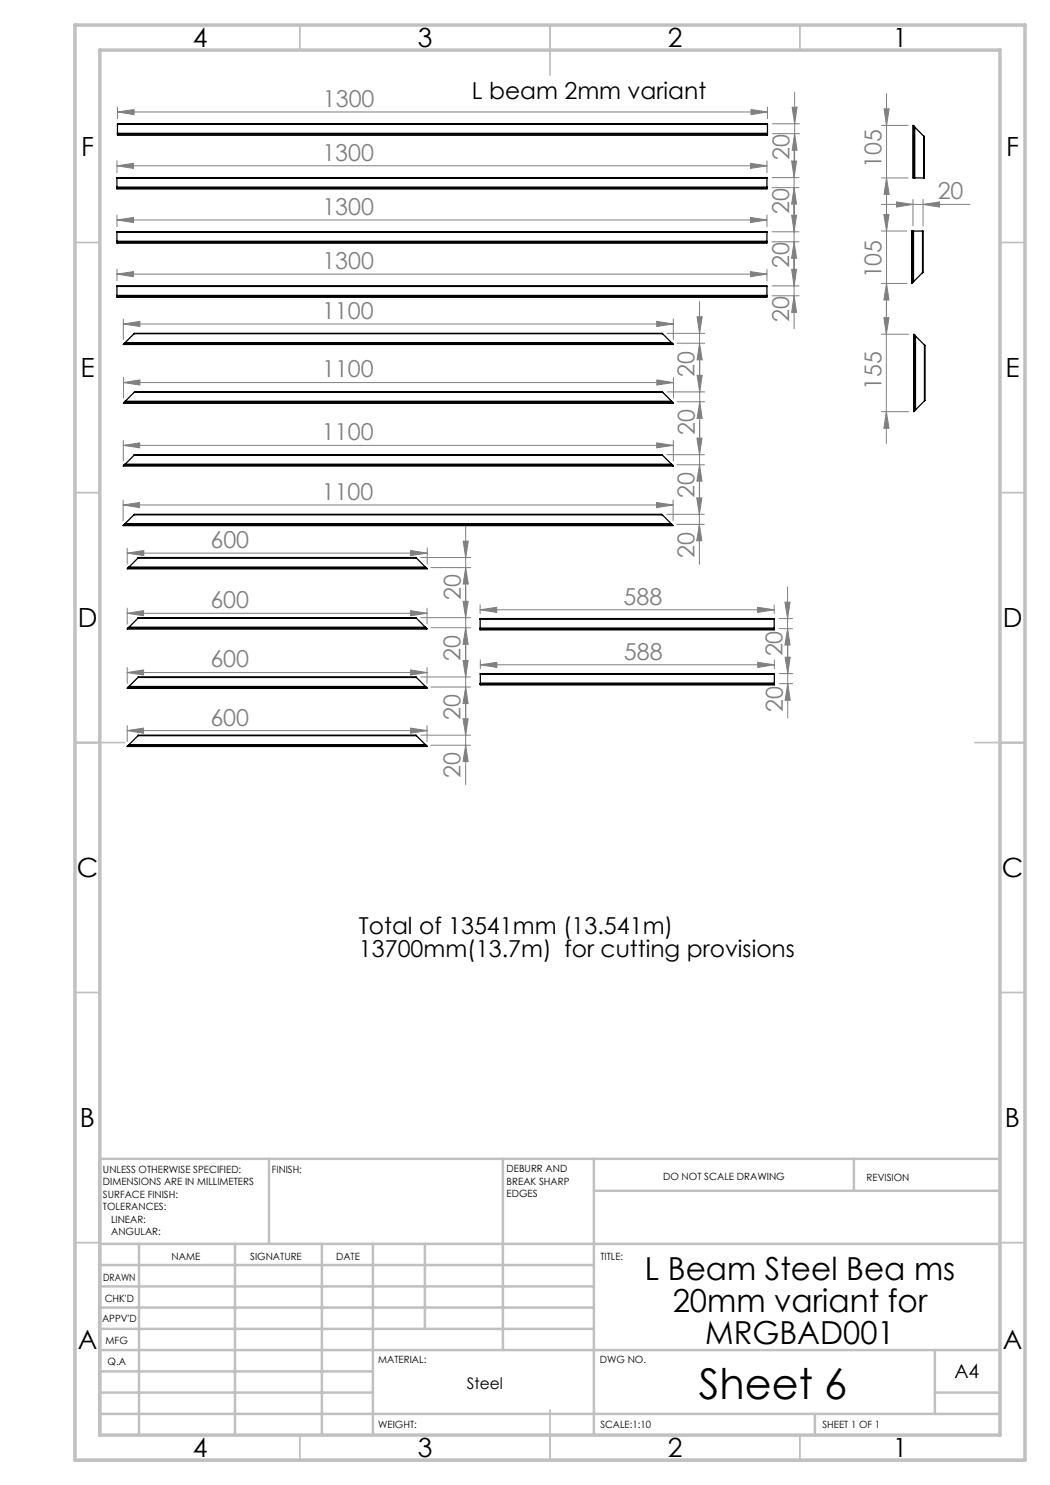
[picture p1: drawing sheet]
<svg xmlns="http://www.w3.org/2000/svg" width="210mm" height="297mm" viewBox="0 0 210 297" stroke-linecap="round" stroke-linejoin="round" font-family="sans-serif">
<g fill="none" stroke="#808080" stroke-width=".2">
<path d="M158.9 18.4v14.9M177.3 18.7v44.3M23.4 33.2l3.3-.5v1zM23.4 32.2v2.3M23.4 33.2h130M23.5 22.4l3.3-.5v1zM23.5 21.4v2.3M23.5 22.4h130M150.1 32.7l3.3 .5-3.3 .5zM150.2 21.9l3.3 .5-3.3 .5zM153.4 32.2v2.3M153.5 21.4v2.3"/>
<path d="M154.4 35.5h5.4M154.4 37.5h5.4M154.5 24.8h5.4M154.5 26.7h5.4M158.3 32.2h1l-.5 3.3zM158.4 21.4h1l-.5 3.4zM158.8 29.2v36.6M158.8 37.5l.5 3.3h-1zM158.9 26.7l.5 3.4h-1zM176.3 35.6h5.3M176.3 25.1h5.3M176.8 21.8h1l-.5 3.3z"/>
<path d="M177.3 35.6l.5 3.3h-1zM182.6 39.9v5.3M184.6 39.9v5.3M23.4 44l3.3-.5v1zM23.4 54.8l3.3-.5v1zM23.4 43v2.3M23.4 53.8v2.4M23.4 44h130M23.4 54.8h130M150.1 43.5l3.3 .5-3.3 .5zM150.1 54.3l3.3 .5-3.3 .5zM153.4 43v2.3"/>
<path d="M153.4 53.8v2.4M154.4 46.4h5.4M154.4 48.4h5.4M154.4 57.2h5.4M154.4 59.2h5.4M158.3 43h1l-.5 3.4zM158.3 53.9h1l-.5 3.3zM158.8 48.4l.5 3.2h-1zM158.8 59.2l.5 3.3h-1zM176.2 40.9h17.8M176.3 56.7h5.1M176.3 46.2h5.1"/>
<path d="M176.8 42.9h1l-.5 3.3zM177.3 56.7l.5 3.3h-1zM179.3 40.4l3.3 .5-3.3 .5zM184.6 40.9l3.3-.5v1zM24.7 64.8l3.3-.5v1zM24.7 63.8v4.1M24.7 64.8h110M24.7 76.5l3.3-.5v1zM24.7 75.5v4.1M24.7 76.5h110M131.3 64.3l3.4 .5-3.4 .5zM131.4 76l3.3 .5-3.3 .5z"/>
<path d="M133.4 66.7h7.5M133.4 78.4h7.5M134.7 63.8v4.1M134.7 75.5v4.1M135.4 68.6h5.5M139.4 63.4h1l-.5 3.3zM139.4 75.1h1l-.5 3.3zM139.9 68.6l.5 3.4h-1zM139.9 60.3v16.4M139.9 72v16.4M176.3 66.8h5.5M176.8 63.5h1l-.5 3.3z"/>
<path d="M177.3 60.5v28.2M24.7 89.1l3.2-.5v1zM24.7 88.1v4.1M24.7 89.1h110M131.3 88.6l3.4 .5-3.4 .5zM133.4 90.9h7.5M134.7 88.1v4.1M135.4 93h5.5M135.4 80.4h5.5M139.3 99.6h1.1l-.5 3.3zM139.4 87.6h1l-.5 3.3zM139.9 93l.5 3.2h-1z"/>
<path d="M139.9 84.6v28.3M139.9 80.4l.5 3.3h-1zM176.3 82.3h5.5M177.3 82.3l.5 3.4h-1zM24.6 101l3.3-.5v1zM24.6 100v4.1M24.6 101h110M25.4 110.6l3.4-.5v1zM25.4 109.6v3.2M25.4 110.6h60M82.1 110.1l3.3 .5-3.3 .5zM84.2 111.5h10"/>
<path d="M85.4 109.6v3.2M86.2 113.5h8M92.6 108.2h1.1l-.6 3.3zM93.1 113.5l.6 3.3h-1.1zM93.1 105.2v51.7M131.3 100.5l3.3 .5-3.3 .5zM133.4 102.9h7.5M134.6 100v4.1M135.4 104.9h5.5M139.9 104.9l.5 3.3h-1.1zM157.5 117.4v15.2M25.4 122.7l3.3-.6v1.1z"/>
<path d="M25.4 134.5l3.3-.5v1zM25.4 121.6v3.2M25.4 133.5v3.2M25.4 122.7h60M25.4 134.5h60M82.1 122.1l3.3 .6-3.3 .5zM82.1 134l3.3 .5-3.3 .5zM84.2 123.5h9.9M84.2 135.4h9.9M85.4 121.6v3.2M85.4 133.5v3.2M86.2 125.6h7.9"/>
<path d="M86.2 137.4h7.9M92.6 120.3h1l-.5 3.2zM92.6 132.1h1l-.5 3.3zM93.1 125.6l.5 3.3h-1zM93.1 137.4l.5 3.3h-1zM96 122l3.3-.5v1zM96 121v1.7M96 122h58.8M96.1 133l3.3-.5v1zM96.1 132v1.7M96.1 133h58.8M151.5 121.5l3.3 .5-3.3 .5z"/>
<path d="M151.6 132.5l3.3 .5-3.3 .5zM154.8 121v1.7M154.9 132v1.7M155.8 125.7h2.7M155.8 123.7h2.7M155.9 136.7h2.6M155.9 134.7h2.6M157 120.4h1l-.5 3.3zM157 131.4h1l-.4 3.3zM157.5 125.7l.5 3.3h-1zM157.6 136.7l.4 3.3h-1zM157.6 128.4v15.2"/>
<path d="M25.4 146.1l3.3-.5v1zM25.4 145.1v3.2M25.4 146.1h60M82.1 145.6l3.3 .5-3.3 .5zM84.2 147h9.9M85.4 145.1v3.2M86.2 149h7.9M92.6 143.8h1l-.5 3.2zM93.1 149l.5 3.3h-1z"/>
</g>
<g fill="none" stroke="#c0c0c0" stroke-width=".35">
<path d="M60 5v5M110 5v10M160 5v5M15 48.5h5M200 48.5h5M15 98.5h5M200 98.5h5M15 148.5h10M195 148.5h10M15 198.5h5M200 198.5h5M15 248.5h5"/>
<path d="M200 248.5h5M60 287v5M110 282v10M160 287v5"/>
</g>
<g fill="none" stroke="#c0c0c0" stroke-width=".5">
<path d="M53.8 231.8v17M100.6 231.8v38.2M118.8 231.8v55.2M118.8 238.2h81.2M170.8 231.8v6.4M200 231.8h-180v55.2M20 248.8h180M20 257.3h98.8M20 253h98.8M27.8 248.8v38.2M47 248.8v38.2M64.4 248.8v38.2"/>
<path d="M74.6 248.8v38.2M85 248.8v17M20 265.8h98.8M20 261.5h98.8M20 278.5h54.6M20 274.3h54.6M20 270h180M187 278.5h13M187 270v12.8M20 282.8h180M163 282.8v4.2"/>
</g>
<path d="M15 5h190v287h-190zM20 10h180v277h-180z" fill="none" stroke="#c0c0c0" stroke-width=".7"/>
<g fill="#808080">
<path d="M150.2 21.9l3.3 .5-3.3 .5zM23.5 22.4l3.3-.5v1zM150.1 32.7l3.3 .5-3.3 .5zM23.4 33.2l3.3-.5v1zM150.1 43.5l3.3 .5-3.3 .5zM23.4 44l3.3-.5v1zM150.1 54.3l3.3 .5-3.3 .5zM23.4 54.8l3.3-.5v1zM131.3 64.3l3.4 .5-3.4 .5zM24.7 64.8l3.3-.5v1zM131.3 88.6l3.4 .5-3.4 .5zM24.7 89.1l3.2-.5v1zM131.4 76l3.3 .5-3.3 .5zM24.7 76.5l3.3-.5v1zM131.3 100.5l3.3 .5-3.3 .5zM24.6 101l3.3-.5v1zM82.1 110.1l3.3 .5-3.3 .5zM25.4 110.6l3.4-.5v1zM82.1 122.1l3.3 .6-3.3 .5zM25.4 122.7l3.3-.6v1.1zM82.1 134l3.3 .5-3.3 .5zM25.4 134.5l3.3-.5v1zM82.1 145.6l3.3 .5-3.3 .5zM25.4 146.1l3.3-.5v1zM151.5 121.5l3.3 .5-3.3 .5zM96 122l3.3-.5v1zM151.6 132.5l3.3 .5-3.3 .5zM96.1 133l3.3-.5v1z"/>
<path d="M179.3 40.4l3.3 .5-3.3 .5zM184.6 40.9l3.3-.5v1z"/>
<path d="M157.5 125.7l.5 3.3h-1zM157 120.4h1l-.5 3.3zM157.6 136.7l.4 3.3h-1zM157 131.4h1l-.4 3.3z"/>
<path d="M177.3 56.7l.5 3.3h-1zM176.8 42.9h1l-.5 3.3zM177.3 35.6l.5 3.3h-1zM176.8 21.8h1l-.5 3.3zM177.3 82.3l.5 3.4h-1zM176.8 63.5h1l-.5 3.3z"/>
<path d="M139.4 63.4h1l-.5 3.3zM139.9 68.6l.5 3.4h-1zM139.4 87.6h1l-.5 3.3zM139.9 93l.5 3.2h-1zM139.4 75.1h1l-.5 3.3zM139.9 80.4l.5 3.3h-1zM139.3 99.6h1.1l-.5 3.3zM139.9 104.9l.5 3.3h-1.1zM92.6 108.2h1.1l-.6 3.3zM93.1 113.5l.6 3.3h-1.1zM92.6 120.3h1l-.5 3.2zM93.1 125.6l.5 3.3h-1zM92.6 132.1h1l-.5 3.3zM93.1 137.4l.5 3.3h-1zM92.6 143.8h1l-.5 3.2zM93.1 149l.5 3.3h-1z"/>
<path d="M158.4 21.4h1l-.5 3.4zM158.9 26.7l.5 3.4h-1zM158.3 32.2h1l-.5 3.3zM158.8 37.5l.5 3.3h-1zM158.3 43h1l-.5 3.4zM158.8 48.4l.5 3.2h-1zM158.3 53.9h1l-.5 3.3zM158.8 59.2l.5 3.3h-1z"/>
</g>
<g fill="none" stroke="#000" stroke-width=".25">
<path d="M23.4 37.5v.1M23.4 37.7v.1h130v-.1M23.4 37.4v.1M23.4 35.6v-.1h130v.1M23.4 37.5h130M23.4 37.6h130M23.4 37.7h130M23.4 35.6v1.8M23.4 37.6v.1M23.4 37.4h130M23.4 35.6h130M23.5 26.7v.1"/>
<path d="M23.5 26.9v.1h130v-.1M23.5 26.7h.1M23.5 24.9v-.1h130v.1M23.5 26.7h130M23.5 26.8h130M23.5 26.9h130M23.5 24.9v1.8M23.5 26.8v.1M23.5 24.9h130M153.4 37.5v.1M153.4 37.4v.1M153.4 35.6v1.8"/>
<path d="M153.4 37.6v.1M153.5 26.7v.1M153.5 26.7h.1M153.5 24.9v1.8M153.5 26.8v.1M182.7 25.2l-.1-.1v10.5h.1M182.7 25.2v10.4M182.7 35.6h.1M182.7 25.2h.1M182.8 35.6h.1M182.8 25.2v.1M182.8 25.2v10.4"/>
<path d="M182.8 35.6h.2M182.8 25.3l.2 .1M182.8 25.3v10.3M183 35.6h1.7M183 25.4v10.2M183 25.4l1.7 1.8M184.7 27.2l.2 .1v8.3h-.2M184.7 27.2v8.4M23.4 48.4h.1M23.4 48.5v.1h130v-.1M23.4 48.3v.1M23.4 46.5v-.1h130v.1"/>
<path d="M23.4 59.2v.1M23.4 59.3h130M23.4 59.1v.1M23.4 57.3v-.1h130v.1M23.4 46.5v1.8M23.4 48.4v.1M23.4 57.3v1.8M23.4 59.3h.1M23.4 48.4h130M23.4 48.5h130M23.4 48.3h130M23.4 46.5h130"/>
<path d="M23.4 59.2h130M23.4 59.1h130M23.4 57.3h130M153.4 48.4h.1M153.4 48.3v.1M153.4 59.2v.1M153.4 59.1v.1M153.4 46.5v1.8M153.4 48.4v.1M153.4 57.3v1.8M153.4 59.3h.1M182.5 46.2h-.1v10.5l.1-.1"/>
<path d="M182.5 46.2v10.4M182.5 46.2h.1M182.5 46.2v10.3M182.5 56.5v.1M182.6 56.4l-.1 .1M182.6 46.2h.1M182.6 46.2v10.2M182.7 56.3l-.1 .1M182.7 46.2h1.8M182.7 46.2v10.1M184.5 46.2h.1v8.3h-.1M184.5 46.2v8.3"/>
<path d="M184.5 54.5l-1.8 1.8M24.8 68.8l-.1 .1h110l-.2-.1M24.8 68.8h109.7M24.8 68.8h.1M24.9 68.6l-.1 .2M24.9 68.6h109.5M25 68.5l-.1 .1M25 68.5h109.3M26.8 66.7h105.7M26.8 66.7l-1.8 1.8M26.8 78.5h105.7M26.8 78.5l-1.8 1.8"/>
<path d="M132.5 66.7l1.8 1.8M132.5 78.5l1.8 1.8M134.3 68.5l.1 .1M134.4 68.6l.1 .2M134.5 68.8h.1M182.8 67v-.2v15.5v-.1M182.8 67v15.2M182.8 67h.1M182.9 67l.1 .1M182.9 67v15.2M183 67.1l.1 .1M183 67.1v15"/>
<path d="M183.1 67.2v14.8M183.1 67.2l1.8 1.8M184.9 69l.1 .1v11l-.1 .1M184.9 69v11.2M24.8 93.1l-.1 .1h110l-.2-.1M24.8 80.5l109.9 .1-.1-.1M24.8 93.1h109.7M24.8 80.5h109.8M24.8 93h109.7M24.8 93v.1M24.8 80.5h109.7M24.8 80.5h.1"/>
<path d="M24.9 93h-.1M24.9 93h109.5M24.9 80.4l-.1 .1M24.9 80.4h109.5M25 92.8l-.1 .2M25 92.8h109.3M25 80.3l-.1 .1M25 80.3h109.3M26.8 91l.1-.1h105.5l.1 .1M26.8 91h105.7M26.8 91l-1.8 1.8M132.5 91l1.8 1.8"/>
<path d="M134.3 92.8l.1 .2M134.3 80.3l.1 .1M134.4 93h.1M134.4 80.4l.1 .1M134.5 93v.1M134.5 80.5h.1M182.9 82.2h-.1M183 82.1l-.1 .1M183.1 82l-.1 .1M184.9 80.2l-1.8 1.8M24.7 105l-.1 .1h110l-.1-.1M24.7 105h109.8"/>
<path d="M24.9 104.9l-.2 .1M24.9 104.9h109.5M25 104.8l-.1 .1M25 104.8h109.3M25.5 113.7l-.1 .1h60l-.1-.1M25.5 113.7h59.8M25.7 113.5l-.2 .2M25.7 113.5h59.5M25.8 113.4l-.1 .1M25.8 113.4h59.3M26.8 103v-.1h105.6l.1 .1M26.8 103h105.7"/>
<path d="M26.8 103l-1.8 1.8M27.6 111.6l.1-.1h55.5l.1 .1M27.6 111.6l-1.8 1.8M27.6 111.6h55.7M83.3 111.6l1.8 1.8M85.1 113.4l.1 .1M85.2 113.5l.1 .2M132.5 103l1.8 1.8M134.3 104.8l.1 .1M134.4 104.9l.1 .1M134.5 105h.1M25.5 125.7l-.1 .1h60l-.1-.1"/>
<path d="M25.5 137.5l-.1 .2h60l-.1-.2M25.5 125.7h59.8M25.5 137.5h59.8M25.6 125.7h59.7M25.6 125.7h-.1M25.6 137.5h59.7M25.6 137.5h-.1M25.7 125.6l-.1 .1M25.7 137.4l-.1 .1M25.7 125.6h59.5M25.7 137.4h59.5M25.8 125.4l-.1 .2"/>
<path d="M25.8 137.3l-.1 .1M25.8 125.4h59.3M25.8 137.3h59.3M27.6 123.6l.1-.1h55.5l.1 .1M27.6 135.5l.1-.1h55.5l.1 .1M27.6 123.6l-1.8 1.8M27.6 123.6h55.7M27.6 135.5l-1.8 1.8M27.6 135.5h55.7M83.3 123.6l1.8 1.8M83.3 135.5l1.8 1.8M85.1 125.4l.1 .2"/>
<path d="M85.1 137.3l.1 .1M85.2 125.6l.1 .1M85.2 137.4l.1 .1M85.3 125.7h.1M85.3 137.5h.1M96 125.7v.1M96 125.9v.1h58.8v-.1M96 125.6v.1M96 123.8v-.1h58.8v.1M96 125.7h58.8M96 125.8h58.8M96 123.8v1.8"/>
<path d="M96 125.8v.1M96 125.6h58.8M96 123.8h58.8M96.1 136.7v.1M96.1 136.9v.1h58.8v-.1M96.1 136.6v.1M96.1 134.8v-.1h58.8v.1M96.1 134.8v1.8M96.1 136.8v.1M96.1 136.7h58.8M96.1 136.8h58.8M96.1 136.6h58.8"/>
<path d="M96.1 134.8h58.8M154.8 125.7v.1M154.8 125.6v.1M154.8 123.8v1.8M154.8 125.8v.1M154.9 136.7v.1M154.9 136.6v.1M154.9 134.8v1.8M154.9 136.8v.1M25.5 149.2l-.1 .1h60l-.1-.1M25.5 149.2h59.8M25.6 149.2h59.7"/>
<path d="M25.6 149.2h-.1M25.7 149l-.1 .2M25.7 149h59.5M25.8 148.9l-.1 .1M25.8 148.9h59.3M27.6 147.1l.1-.1h55.5l.1 .1M27.6 147.1l-1.8 1.8M27.6 147.1h55.7M83.3 147.1l1.8 1.8M85.1 148.9l.1 .1M85.2 149l.1 .2M85.3 149.2h.1"/>
</g>
<text font-size="8.5" x="139.8" y="279.7">Sheet 6</text>
<g font-size="6.3">
<text x="129" y="256.1">L Beam Steel Bea ms</text>
<text x="134.5" y="262.4">20mm variant for</text>
<text x="141" y="268.8">MRGBAD001</text>
</g>
<g font-size="5.3">
<text x="38.5" y="9.5">4</text>
<text x="83.5" y="9.5">3</text>
<text x="133.6" y="9.5">2</text>
<text x="178.6" y="9.5">1</text>
<text x="16.2" y="31.2">F</text>
<text x="201.2" y="31.2">F</text>
<text x="16.1" y="75.5">E</text>
<text x="201.1" y="75.5">E</text>
<text x="15.5" y="125.5">D</text>
<text x="200.5" y="125.5">D</text>
<text x="15.4" y="175.5">C</text>
<text x="200.4" y="175.5">C</text>
<text x="16" y="225.5">B</text>
<text x="201" y="225.5">B</text>
<text x="15.5" y="269.8">A</text>
<text x="200.5" y="269.8">A</text>
<text x="38.5" y="291.5">4</text>
<text x="83.5" y="291.5">3</text>
<text x="133.6" y="291.5">2</text>
<text x="178.6" y="291.5">1</text>
</g>
<g font-size="4.7" fill="#808080">
<text x="64.6" y="21.4">1300</text>
<text x="64.5" y="32.1">1300</text>
<text x="157.9" y="32" transform="rotate(-90 157.9 32)">20</text>
<text x="176.3" y="33.5" transform="rotate(-90 176.3 33.5)">105</text>
<text x="187.5" y="39.9">20</text>
<text x="64.5" y="43">1300</text>
<text x="157.8" y="42.8" transform="rotate(-90 157.8 42.8)">20</text>
<text x="64.5" y="53.8">1300</text>
<text x="157.8" y="53.6" transform="rotate(-90 157.8 53.6)">20</text>
<text x="176.3" y="55.7" transform="rotate(-90 176.3 55.7)">105</text>
<text x="64.4" y="63.8">1100</text>
<text x="157.8" y="64.4" transform="rotate(-90 157.8 64.4)">20</text>
<text x="64.4" y="75.5">1100</text>
<text x="138.9" y="75.4" transform="rotate(-90 138.9 75.4)">20</text>
<text x="176.3" y="78" transform="rotate(-90 176.3 78)">155</text>
<text x="64.4" y="88">1100</text>
<text x="138.9" y="87.1" transform="rotate(-90 138.9 87.1)">20</text>
<text x="64.4" y="100">1100</text>
<text x="138.9" y="99.6" transform="rotate(-90 138.9 99.6)">20</text>
<text x="42.1" y="109.6">600</text>
<text x="138.9" y="111.6" transform="rotate(-90 138.9 111.6)">20</text>
<text x="42.1" y="121.6">600</text>
<text x="92.1" y="120.1" transform="rotate(-90 92.1 120.1)">20</text>
<text x="124.7" y="120.9">588</text>
<text x="124.8" y="131.9">588</text>
<text x="156.5" y="131.3" transform="rotate(-90 156.5 131.3)">20</text>
<text x="42.1" y="133.5">600</text>
<text x="92.1" y="132.1" transform="rotate(-90 92.1 132.1)">20</text>
<text x="92.1" y="144" transform="rotate(-90 92.1 144)">20</text>
<text x="156.5" y="142.3" transform="rotate(-90 156.5 142.3)">20</text>
<text x="42.1" y="145.1">600</text>
<text x="92.1" y="155.6" transform="rotate(-90 92.1 155.6)">20</text>
</g>
<g font-size="4.7">
<text x="94.4" y="19.7">L beam 2mm variant</text>
<text x="71.8" y="186.9">Total of 13541mm (13.541m)</text>
<text x="71.8" y="191.4">13700mm(13.7m) for cutting provisions</text>
</g>
<text font-size="3.9" x="190.9" y="275.5">A4</text>
<text font-size="3.2" x="93.4" y="277.9">Steel</text>
<g font-size="2">
<text x="20.6" y="234.6">UNLESS OTHERWISE SPECIFIED:</text>
<text x="20.6" y="237.1">DIMENSIONS ARE IN MILLIMETERS</text>
<text x="20.6" y="239.6">SURFACE FINISH:</text>
<text x="54.4" y="234.6">FINISH:</text>
<text x="101.3" y="234.5">DEBURR AND</text>
<text x="101.3" y="237">BREAK SHARP</text>
<text x="101.3" y="239.5">EDGES</text>
<text x="132.6" y="236">DO NOT SCALE DRAWING</text>
<text x="173.3" y="236.2">REVISION</text>
<text x="20.6" y="242.1">TOLERANCES:</text>
<text x="22.2" y="244.6">LINEAR:</text>
<text x="22.2" y="247.1">ANGULAR:</text>
<text x="34.3" y="252">NAME</text>
<text x="50" y="251.9">SIGNATURE</text>
<text x="67.2" y="251.9">DATE</text>
<text x="120.1" y="251.9">TITLE:</text>
<text x="20.6" y="256.1">DRAWN</text>
<text x="20.9" y="260.3">CHK'D</text>
<text x="20.4" y="264.4">APPV'D</text>
<text x="21.1" y="268.8">MFG</text>
<text x="21.5" y="273">Q.A</text>
<text x="75.6" y="272.5">MATERIAL:</text>
<text x="120" y="272.5">DWG NO.</text>
<text x="75.6" y="285.5">WEIGHT:</text>
<text x="120.1" y="285.6">SCALE:1:10</text>
<text x="164.5" y="285.6">SHEET 1 OF 1</text>
</g>
</svg>
